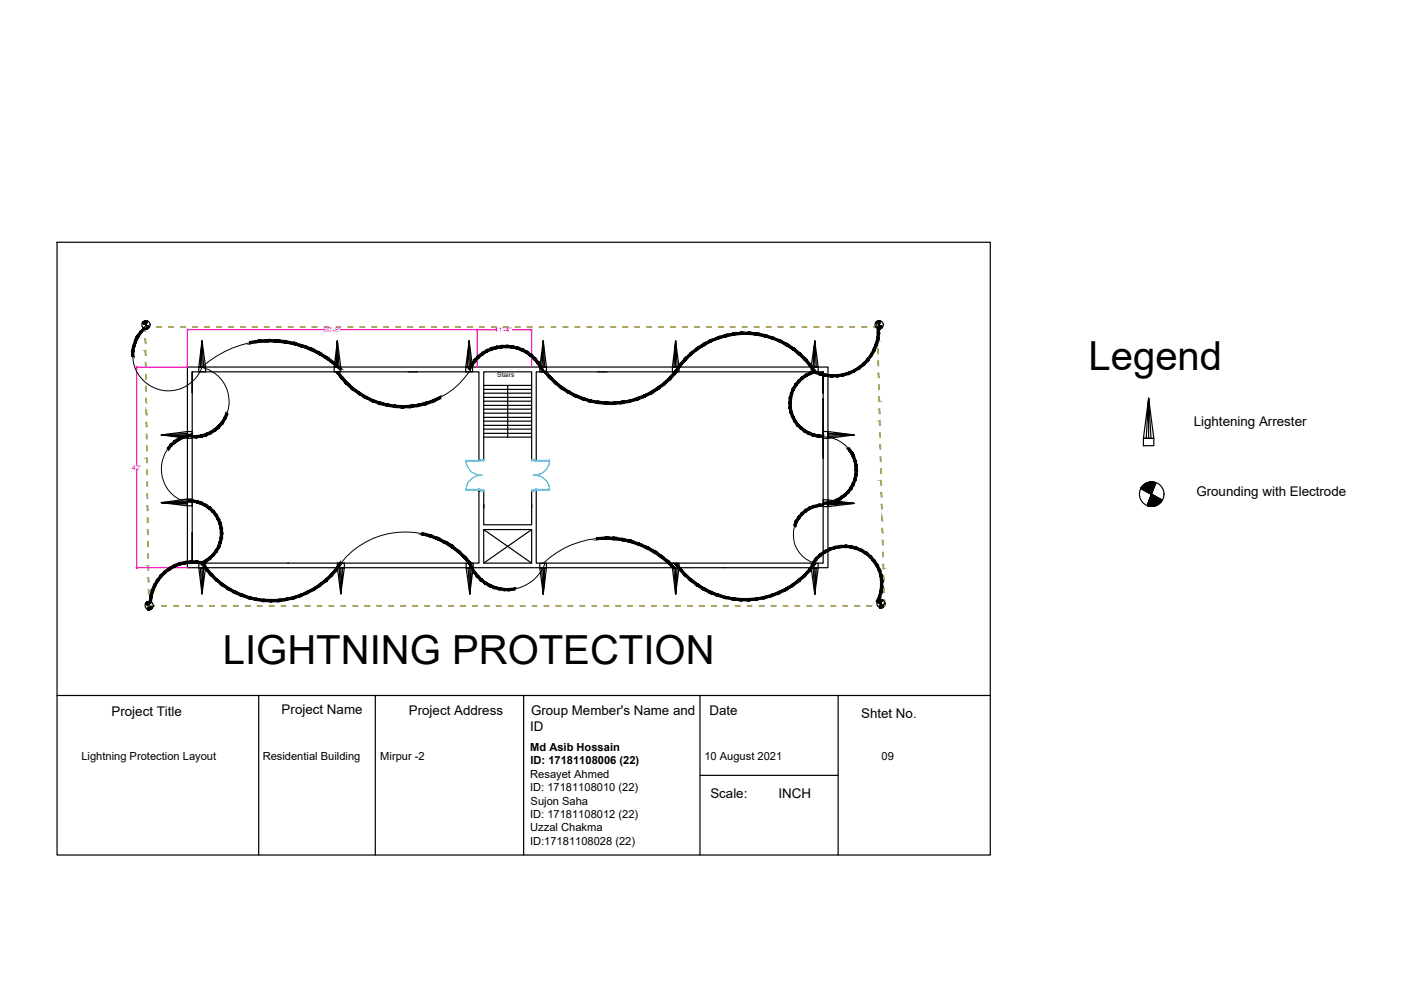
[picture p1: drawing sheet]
<svg xmlns="http://www.w3.org/2000/svg" width="297mm" height="210mm" viewBox="0 0 297 210" stroke-linecap="round" stroke-linejoin="round" font-family="sans-serif">
<!-- layer: PDF_c -->
<g fill="#aca55d" stroke="#aca55d" stroke-width=".21">
<path d="M186 71.5h.2v.9z"/>
<path d="M186.3 84.1h.2v1z"/>
<path d="M186.4 89.2h.2z"/>
<path d="M186.7 101.9l.2-.1z"/>
<path d="M187.2 119.6h.2v1z"/>
<path d="M31.4 119.9h.1z"/>
<path d="M31.1 97.1h.1z"/>
<path d="M30.8 74.3h.1z"/>
<path d="M30.7 69.3h.1l.1 .9z"/>
<path d="M185.9 68.7l.2 1.2v-1.2zM185.9 68.7l.2 1.2h-.1z"/>
<path d="M186 71.5v.9h.2zM186 72.4h.2z"/>
<path d="M186 74l.3 1-.1-1zM186 74l.3 1h-.2z"/>
<path d="M186.1 76.5l.2 1.1v-1.1zM186.1 76.5l.2 1.1h-.2z"/>
<path d="M186.2 79.1l.2 1-.1-1zM186.2 79.1l.2 1h-.2z"/>
<path d="M186.3 81.6l.1 1v-1zM186.3 81.6l.1 1h-.1z"/>
<path d="M186.3 84.1v1h.2zM186.3 85.1h.2z"/>
<path d="M186.4 86.7l.1 1v-1zM186.4 86.7l.1 1h-.1z"/>
<path d="M186.4 89.2l.2 1v-1zM186.4 89.2l.2 1h-.1z"/>
<path d="M186.5 91.8l.2 .9-.1-.9zM186.5 91.8l.2 .9h-.2z"/>
<path d="M186.5 94.2l.2 1.1v-1.1zM186.5 94.2l.2 1.1h-.1z"/>
<path d="M186.6 96.8l.2 1v-1zM186.6 96.8l.2 1h-.2z"/>
<path d="M186.7 99.3l.1 1v-1zM186.7 99.3l.1 1h-.1z"/>
<path d="M186.7 101.9l.2 1v-1zM186.7 101.9l.2 1h-.1z"/>
<path d="M186.8 104.4l.2 1v-1zM186.8 104.4l.2 1h-.2z"/>
<path d="M186.8 106.9l.3 1-.1-1zM186.8 106.9l.3 1h-.2z"/>
<path d="M186.9 109.4l.2 1.1v-1.1zM186.9 109.4l.2 1.1h-.2z"/>
<path d="M187 112l.2 1-.1-1zM187 112l.2 1h-.2z"/>
<path d="M187.1 114.5l.2 1-.1-1zM187.1 114.5l.2 1h-.2z"/>
<path d="M187.1 117.1l.2 .9v-.9zM187.1 117.1l.2 .9h-.2z"/>
<path d="M187.2 119.6v1h.2zM187.2 120.6h.2z"/>
<path d="M187.3 122.1l.1 1.1v-1.1zM187.3 122.1l.1 1.1h-.1z"/>
<path d="M187.3 124.6l.2 1.1v-1.1zM187.3 124.6l.2 1.1h-.1z"/>
<path d="M187.4 127.2l.2 1.3v-1.3zM187.4 127.2l.2 1.3h-.2z"/>
<path d="M186.3 128.4l1.2 .1v-.1zM186.3 128.4l1.2 .1h-1.2z"/>
<path d="M183.8 128.4l1 .1v-.1zM183.8 128.4l1 .1h-1z"/>
<path d="M181.2 128.4l1.1 .1v-.1zM181.2 128.4l1.1 .1h-1.1z"/>
<path d="M178.7 128.4l1 .1v-.1zM178.7 128.4l1 .1h-1z"/>
<path d="M176.2 128.4l1 .1v-.1zM176.2 128.4l1 .1h-1z"/>
<path d="M173.6 128.4l1.1 .1v-.1zM173.6 128.4l1.1 .1h-1.1z"/>
<path d="M171.1 128.4l1 .1v-.1zM171.1 128.4l1 .1h-1z"/>
<path d="M168.6 128.4l1 .1v-.1zM168.6 128.4l1 .1h-1z"/>
<path d="M166.1 128.4l.9 .1v-.1zM166.1 128.4l.9 .1h-.9z"/>
<path d="M163.5 128.4l1 .1v-.1zM163.5 128.4l1 .1h-1z"/>
<path d="M161 128.4l1 .1v-.1zM161 128.4l1 .1h-1z"/>
<path d="M158.4 128.4l1 .1v-.1zM158.4 128.4l1 .1h-1z"/>
<path d="M155.9 128.4l1 .1v-.1zM155.9 128.4l1 .1h-1z"/>
<path d="M153.4 128.4l1 .1v-.1zM153.4 128.4l1 .1h-1z"/>
<path d="M150.8 128.4l1.1 .1v-.1zM150.8 128.4l1.1 .1h-1.1z"/>
<path d="M148.3 128.4l1 .1v-.1zM148.3 128.4l1 .1h-1z"/>
<path d="M145.8 128.4l1 .1v-.1zM145.8 128.4l1 .1h-1z"/>
<path d="M143.2 128.4l1.1 .1v-.1zM143.2 128.4l1.1 .1h-1.1z"/>
<path d="M140.7 128.4l1 .1v-.1zM140.7 128.4l1 .1h-1z"/>
<path d="M138.2 128.4l1 .1v-.1zM138.2 128.4l1 .1h-1z"/>
<path d="M135.6 128.4l1 .1v-.1zM135.6 128.4l1 .1h-1z"/>
<path d="M133.1 128.4l1 .1v-.1zM133.1 128.4l1 .1h-1z"/>
<path d="M130.5 128.4l1.1 .1v-.1zM130.5 128.4l1.1 .1h-1.1z"/>
<path d="M128 128.4l1.1 .1v-.1zM128 128.4l1.1 .1h-1.1z"/>
<path d="M125.5 128.4l1 .1v-.1zM125.5 128.4l1 .1h-1z"/>
<path d="M123 128.4l1 .1v-.1zM123 128.4l1 .1h-1z"/>
<path d="M120.4 128.4l1 .1v-.1zM120.4 128.4l1 .1h-1z"/>
<path d="M117.9 128.4l1 .1v-.1zM117.9 128.4l1 .1h-1z"/>
<path d="M115.3 128.4l1.1 .1v-.1zM115.3 128.4l1.1 .1h-1.1z"/>
<path d="M112.8 128.4l1 .1v-.1zM112.8 128.4l1 .1h-1z"/>
<path d="M110.3 128.4l1 .1v-.1zM110.3 128.4l1 .1h-1z"/>
<path d="M107.8 128.4l1 .1v-.1zM107.8 128.4l1 .1h-1z"/>
<path d="M105.2 128.4l1 .1v-.1zM105.2 128.4l1 .1h-1z"/>
<path d="M102.7 128.4l1 .1v-.1zM102.7 128.4l1 .1h-1z"/>
<path d="M100.2 128.4l1 .1v-.1zM100.2 128.4l1 .1h-1z"/>
<path d="M97.6 128.4l1.1 .1v-.1zM97.6 128.4l1.1 .1h-1.1z"/>
<path d="M95.1 128.4l1 .1v-.1zM95.1 128.4l1 .1h-1z"/>
<path d="M92.6 128.4l.9 .1v-.1zM92.6 128.4l.9 .1h-.9z"/>
<path d="M90 128.4l1 .1v-.1zM90 128.4l1 .1h-1z"/>
<path d="M87.5 128.4l1 .1v-.1zM87.5 128.4l1 .1h-1z"/>
<path d="M84.9 128.4l1.1 .1v-.1zM84.9 128.4l1.1 .1h-1.1z"/>
<path d="M82.4 128.4l1 .1v-.1zM82.4 128.4l1 .1h-1z"/>
<path d="M79.9 128.4l1 .1v-.1zM79.9 128.4l1 .1h-1z"/>
<path d="M77.3 128.4l1.1 .1v-.1zM77.3 128.4l1.1 .1h-1.1z"/>
<path d="M74.8 128.4l1 .1v-.1zM74.8 128.4l1 .1h-1z"/>
<path d="M72.3 128.4l1 .1v-.1zM72.3 128.4l1 .1h-1z"/>
<path d="M69.8 128.4l1 .1v-.1zM69.8 128.4l1 .1h-1z"/>
<path d="M67.3 128.4l.9 .1v-.1zM67.3 128.4l.9 .1h-.9z"/>
<path d="M64.7 128.4l1 .1v-.1zM64.7 128.4l1 .1h-1z"/>
<path d="M62.2 128.4l1 .1v-.1zM62.2 128.4l1 .1h-1z"/>
<path d="M59.6 128.4l1 .1v-.1zM59.6 128.4l1 .1h-1z"/>
<path d="M57.1 128.4l1 .1v-.1zM57.1 128.4l1 .1h-1z"/>
<path d="M54.6 128.4l1 .1v-.1zM54.6 128.4l1 .1h-1z"/>
<path d="M52 128.4l1.1 .1v-.1zM52 128.4l1.1 .1h-1.1z"/>
<path d="M49.5 128.4l1 .1v-.1zM49.5 128.4l1 .1h-1z"/>
<path d="M47 128.4l.9 .1v-.1zM47 128.4l.9 .1h-.9z"/>
<path d="M44.4 128.4l1.1 .1v-.1zM44.4 128.4l1.1 .1h-1.1z"/>
<path d="M41.9 128.4l1 .1v-.1zM41.9 128.4l1 .1h-1z"/>
<path d="M39.4 128.4l.9 .1v-.1zM39.4 128.4l.9 .1h-.9z"/>
<path d="M36.8 128.4l1 .1v-.1zM36.8 128.4l1 .1h-1z"/>
<path d="M34.3 128.4l1 .1v-.1zM34.3 128.4l1 .1h-1z"/>
<path d="M31.6 128.4l1.2 .1v-.1zM31.6 128.4l1.2 .1h-1.2z"/>
<path d="M31.4 127.5l.3 1-.1-1zM31.4 127.5l.3 1h-.2z"/>
<path d="M31.4 125l.2 1v-1zM31.4 125l.2 1h-.2z"/>
<path d="M31.4 122.4l.2 1v-1zM31.4 122.4l.2 1h-.2z"/>
<path d="M31.4 119.9l.1 1v-1zM31.4 119.9l.1 1h-.1z"/>
<path d="M31.3 117.4l.2 1v-1zM31.3 117.4l.2 1h-.2z"/>
<path d="M31.3 114.8l.2 1.1-.1-1.1zM31.3 114.8l.2 1.1h-.2z"/>
<path d="M31.2 112.3l.2 1v-1zM31.2 112.3l.2 1h-.1z"/>
<path d="M31.2 109.8l.2 1v-1zM31.2 109.8l.2 1h-.2z"/>
<path d="M31.2 107.2l.2 1.1v-1.1zM31.2 107.2l.2 1.1h-.2z"/>
<path d="M31.2 104.7l.1 1v-1zM31.2 104.7l.1 1h-.1z"/>
<path d="M31.1 102.2l.2 .9v-.9zM31.1 102.2l.2 .9h-.2z"/>
<path d="M31.1 99.6l.2 1-.1-1zM31.1 99.6l.2 1h-.2z"/>
<path d="M31.1 97.1l.1 1v-1zM31.1 97.1l.1 1h-.1z"/>
<path d="M31.1 94.5l.1 1.1v-1.1zM31.1 94.5l.1 1.1h-.1z"/>
<path d="M31 92l.2 1.1v-1.1zM31 92l.2 1.1h-.2z"/>
<path d="M31 89.5l.1 1v-1zM31 89.5l.1 1h-.1z"/>
<path d="M30.9 87l.2 1v-1zM30.9 87l.2 1h-.2z"/>
<path d="M30.9 84.4l.2 1v-1zM30.9 84.4l.2 1h-.2z"/>
<path d="M30.8 81.9l.3 1v-1zM30.8 81.9l.3 1h-.2z"/>
<path d="M30.8 79.4l.2 1v-1zM30.8 79.4l.2 1h-.2z"/>
<path d="M30.8 76.8l.2 1v-1zM30.8 76.8l.2 1h-.2z"/>
<path d="M30.8 74.3l.1 1v-1zM30.8 74.3l.1 1h-.1z"/>
<path d="M30.7 71.8l.2 1v-1zM30.7 71.8l.2 1h-.1z"/>
<path d="M30.7 70.2h.2zM30.7 69.3l.2 .9h-.2z"/>
<path d="M30.8 69.2l.9 .2v-.2zM30.8 69.2l.9 .2h-.9z"/>
<path d="M33.2 69.2l1.1 .2v-.2zM33.2 69.2l1.1 .2h-1.1z"/>
<path d="M35.8 69.2l1 .2v-.2zM35.8 69.2l1 .2h-1z"/>
<path d="M38.3 69.2l1 .2v-.2zM38.3 69.2l1 .2h-1z"/>
<path d="M40.8 69.2l1.1 .2v-.2zM40.8 69.2l1.1 .2h-1.1z"/>
<path d="M43.4 69.2l1 .2v-.2zM43.4 69.2l1 .2h-1z"/>
<path d="M45.9 69.2l1 .2v-.2zM45.9 69.2l1 .2h-1z"/>
<path d="M48.5 69.2l1 .2v-.2zM48.5 69.2l1 .2h-1z"/>
<path d="M51 69.2l1 .2v-.2zM51 69.2l1 .2h-1z"/>
<path d="M53.5 69.2l1.1 .2v-.2zM53.5 69.2l1.1 .2h-1.1z"/>
<path d="M56 69.2l1.1 .2v-.2zM56 69.2l1.1 .2h-1.1z"/>
<path d="M58.6 69.2l1 .2v-.2zM58.6 69.2l1 .2h-1z"/>
<path d="M61.1 69.2l1 .2v-.2zM61.1 69.2l1 .2h-1z"/>
<path d="M63.7 69.2l1 .2v-.2zM63.7 69.2l1 .2h-1z"/>
<path d="M66.2 69.2l1 .2v-.2zM66.2 69.2l1 .2h-1z"/>
<path d="M68.7 69.2l1 .2v-.2zM68.7 69.2l1 .2h-1z"/>
<path d="M71.3 69.2l.9 .2v-.2zM71.3 69.2l.9 .2h-.9z"/>
<path d="M73.8 69.2l1 .2v-.2zM73.8 69.2l1 .2h-1z"/>
<path d="M76.3 69.2l1 .2v-.2zM76.3 69.2l1 .2h-1z"/>
<path d="M78.8 69.2l1.1 .2v-.2zM78.8 69.2l1.1 .2h-1.1z"/>
<path d="M81.4 69.2l1 .2v-.2zM81.4 69.2l1 .2h-1z"/>
<path d="M83.9 69.2l1 .2v-.2zM83.9 69.2l1 .2h-1z"/>
<path d="M86.4 69.2l1.1 .2v-.2zM86.4 69.2l1.1 .2h-1.1z"/>
<path d="M89 69.2l1 .2v-.2zM89 69.2l1 .2h-1z"/>
<path d="M91.5 69.2l1 .2v-.2zM91.5 69.2l1 .2h-1z"/>
<path d="M94.1 69.2l1 .2v-.2zM94.1 69.2l1 .2h-1z"/>
<path d="M96.6 69.2l1 .2v-.2zM96.6 69.2l1 .2h-1z"/>
<path d="M99.1 69.2l1 .2v-.2zM99.1 69.2l1 .2h-1z"/>
<path d="M101.7 69.2l.9 .2v-.2zM101.7 69.2l.9 .2h-.9z"/>
<path d="M104.2 69.2l1 .2v-.2zM104.2 69.2l1 .2h-1z"/>
<path d="M106.7 69.2l1.1 .2v-.2zM106.7 69.2l1.1 .2h-1.1z"/>
<path d="M109.2 69.2l1.1 .2v-.2zM109.2 69.2l1.1 .2h-1.1z"/>
<path d="M111.7 69.2l1.1 .2v-.2zM111.7 69.2l1.1 .2h-1.1z"/>
<path d="M114.3 69.2l1 .2v-.2zM114.3 69.2l1 .2h-1z"/>
<path d="M116.9 69.2l.9 .2v-.2zM116.9 69.2l.9 .2h-.9z"/>
<path d="M119.4 69.2l1 .2v-.2zM119.4 69.2l1 .2h-1z"/>
<path d="M121.9 69.2l1 .2v-.2zM121.9 69.2l1 .2h-1z"/>
<path d="M124.4 69.2l1.1 .2v-.2zM124.4 69.2l1.1 .2h-1.1z"/>
<path d="M127 69.2l1 .2v-.2zM127 69.2l1 .2h-1z"/>
<path d="M129.5 69.2l1 .2v-.2zM129.5 69.2l1 .2h-1z"/>
<path d="M132 69.2l1.1 .2v-.2zM132 69.2l1.1 .2h-1.1z"/>
<path d="M134.6 69.2l1 .2v-.2zM134.6 69.2l1 .2h-1z"/>
<path d="M137.1 69.2l1 .2v-.2zM137.1 69.2l1 .2h-1z"/>
<path d="M139.6 69.2l1.1 .2v-.2zM139.6 69.2l1.1 .2h-1.1z"/>
<path d="M142.2 69.2l1 .2v-.2zM142.2 69.2l1 .2h-1z"/>
<path d="M144.7 69.2l1 .2v-.2zM144.7 69.2l1 .2h-1z"/>
<path d="M147.3 69.2l.9 .2v-.2zM147.3 69.2l.9 .2h-.9z"/>
<path d="M149.8 69.2l1 .2v-.2zM149.8 69.2l1 .2h-1z"/>
<path d="M152.3 69.2l1.1 .2v-.2zM152.3 69.2l1.1 .2h-1.1z"/>
<path d="M154.8 69.2l1.1 .2v-.2zM154.8 69.2l1.1 .2h-1.1z"/>
<path d="M157.4 69.2l1 .2v-.2zM157.4 69.2l1 .2h-1z"/>
<path d="M159.9 69.2l1 .2v-.2zM159.9 69.2l1 .2h-1z"/>
<path d="M162.5 69.2l1 .2v-.2zM162.5 69.2l1 .2h-1z"/>
<path d="M165 69.2l1 .2v-.2zM165 69.2l1 .2h-1z"/>
<path d="M167.5 69.2l1 .2v-.2zM167.5 69.2l1 .2h-1z"/>
<path d="M170.1 69.2l1 .2v-.2zM170.1 69.2l1 .2h-1z"/>
<path d="M172.6 69.2l1 .2v-.2zM172.6 69.2l1 .2h-1z"/>
<path d="M175.1 69.2l1 .2v-.2zM175.1 69.2l1 .2h-1z"/>
<path d="M177.7 69.2l1 .2v-.2zM177.7 69.2l1 .2h-1z"/>
<path d="M180.2 69.2l1 .2v-.2zM180.2 69.2l1 .2h-1z"/>
<path d="M182.7 69.2l1.1 .2v-.2zM182.7 69.2l1.1 .2h-1.1z"/>
<path d="M185.2 69.2l1 .2v-.2zM185.2 69.2l1 .2h-1z"/>
</g>
<!-- layer: PDF_0 -->
<g fill="none" stroke="#000" stroke-width=".25">
<path d="M12.1 51.4h197.9v129.9h-197.9zM30.2 68.5l.4-.4-.4 .4M30.2 68.5l.7 .4 .3-.8-.6 .6M30.2 68.5l.5-.4zM30.4 68.6l.6-.6zM30.4 68.6l.6-.6-.6 .6M30.4 68.2l-.2 .2M30.5 68.6l.6-.6-.6 .6M30.5 68.2l-.3 .2M30.6 68.1l-.4 .4 .3-.3M30.6 68.7l.6-.6zM30.6 68.7l.6-.6-.6 .6"/>
<path d="M30.6 69.7l.6-.6-.6 .6M30.7 69.5l.5-.5-.5 .5M30.7 69.6l.5-.5-.5 .5M30.7 69.6l.5-.5-.5 .6M30.8 68l-.5 .5 .5-.4M30.8 69.3l.3-.3-.4 .4M30.8 68.8l.3-.2-.3 .2M30.8 69.2l.3-.2-.3 .2M30.8 69.3l.3-.3-.3 .3M30.8 69.8l.6-.7-.6 .7M30.8 68l-.5 .6M30.8 69.1l.2-.2-.1 .2"/>
<path d="M31 68.7l-.1 .1M31 68.8l-.1 .1M31 68.9l-.1 .1M31 68l-.6 .6 .7-.6M31 68.6l-.2 .2 .2-.1M31 69.8l.5-.6-.5 .6M31.1 68.5l-.3 .3 .3-.3M31.1 68.9l-.3 .2M31.1 68.4l-.4 .4 .4-.4M31.1 68.5l-.3 .3M31.1 69.8l.5-.5-.5 .5M31.1 68.1l-.6 .6"/>
<path d="M31.2 68.2l-.6 .5 .6-.5-.6 .5 .5-.4M31.2 69.1l-.6 .6M31.2 69.1l-.6 .6 .6-.6M31.3 69.1l-.5 .7M31.3 69.7l.4-.4-.5 .4M31.4 69.7l.3-.4-.8-.4-.3 .8 .7-.6-.6 .6M31.5 69.2l-.6 .6M31.6 69.2l-.5 .6M31.6 69.3l-.5 .4 .6-.4M39.7 77.8h135.8v42.6h-135.8zM40.8 78.8v4.5v-4.5h47.7M42.1 77.8h1.5v1h-1.5z"/>
<path d="M42.5 77.8l.3-5.5-.7 5.5h1.5l-.8-5.5v5.5M42.8 72.3l.4 5.5M70.9 77.8h1.3v1h-1.3zM71.2 77.8l.3-5.5-.6 5.5h1.3l-.7-5.5v5.5M71.5 72.3l.4 5.5M86.5 78.8h15v19M98.7 77.8h1.5v1h-1.5zM99.1 77.8l.4-5.5-.8 5.5h1.5l-.7-5.5v5.5M99.5 72.3l.3 5.5M114.5 77.8h1.4v1h-1.4zM114.8 77.8l.4-5.5-.7 5.5h1.4l-.7-5.5v5.5M115.2 72.3l.3 5.5"/>
<path d="M126.7 78.8h47.8v5.7M128.7 78.8h-15v19M142.6 77.8h1.4v1h-1.4zM142.9 77.8l.3-5.5-.6 5.5h1.4l-.8-5.5v5.5M143.2 72.3l.4 5.5M172 77.8h1.5v1h-1.5zM172.4 77.8l.3-5.5-.7 5.5h1.5l-.8-5.5v5.5M172.7 72.3l.4 5.5M185.6 68.5l.4-.4-.4 .4M185.6 68.5l.8 .4 .2-.8-.6 .6M185.7 68.5l.4-.4zM185.7 68.6l.6-.6-.6 .6"/>
<path d="M185.8 68.6l.7-.6-.6 .6M185.9 68.2l-.2 .2M185.9 68.2l-.3 .2M186 68.1l-.4 .4 .4-.3M186 68.7l.6-.6-.6 .6M186.1 69.7l.5-.6-.5 .6M186.1 69.7l.6-.6-.6 .6M186.2 69.4l.4-.4-.4 .4M186.2 69.7l.6-.6-.5 .7M186.2 68l-.5 .5 .5-.4M186.3 68l-.6 .6M186.3 69.2l.2-.2-.2 .2"/>
<path d="M186.3 69.3l.3-.3-.4 .4M186.3 69.1l.2-.2-.2 .2M186.3 68l-.5 .6M186.3 68.8h.1h-.1M186.4 68l-.6 .6M186.4 68.8v.1M186.4 68.9l-.1 .2M186.4 68.7l-.1 .1M186.5 68l-.6 .6M186.5 68.6l-.2 .2 .2-.1M186.5 68.6l-.2 .2M186.5 68.5l-.3 .3 .3-.3"/>
<path d="M186.5 68l-.5 .6M186.5 68.5l-.3 .3M186.5 69.8l.5-.5-.5 .5M186.5 68.4l-.3 .4M186.6 68.1l-.6 .6M186.6 68.3l-.5 .5 .5-.5M186.6 68.4l-.5 .4M186.6 69l-.4 .5M186.6 69.7l.4-.4-.4 .4M186.6 68.2l-.5 .5 .5-.5-.5 .5 .5-.4M186.6 69.1l-.5 .5M186.6 69l-.5 .5"/>
<path d="M186.7 69.1l-.6 .6 .6-.6M186.7 69.7l.4-.4-.4 .4M186.7 69.1l-.6 .6 .3-.8 .7 .4-.3 .4M186.8 69.7l.3-.4-.4 .4M186.8 69.2l-.5 .6zM186.9 69.2l-.5 .6 .5-.6M186.9 69.2l-.5 .6M187 69.2l-.5 .6M187.1 69.3l-.5 .4zM39.7 91.5h1.1v1.4h-1.1zM39.7 92.2h-5.5l5.5-.7v1.4l-5.5-.7 5.5 .4M39.7 91.9l-5.5 .3"/>
<path d="M40.8 83.3v29.6M102.6 97.7v-18.9h10.1v18.9M102.6 81.7h10.1M102.6 82.6h10.1M102.6 83.4h10.1M102.6 84.3h10.1M102.6 85.1h10.1M102.6 86h10.1M102.6 86.8h10.1M102.6 87.6h10.1M102.6 88.5h10.1M102.6 89.3h10.1"/>
<path d="M102.6 90.2h10.1M102.6 91h10.1M102.6 91.9h10.1M102.6 92.7h10.1M107.6 81.7v11M174.5 97.1v-12.6v34.9h-60.8v-15.7M174.5 91.5h1v1.4h-1zM175.5 91.9l5.6 .3-5.6-.7v1.4l5.6-.7h-5.6M181.1 92.2l-5.6 .4M242.4 92.9h2.2v1.6h-2.2zM243 92.9l.5-8.5-1.1 8.5h2.2l-1.1-8.5v8.5M243.5 84.4l.5 8.5"/>
<path d="M39.7 105.8h1.1v1.4h-1.1zM39.7 106.6h-5.5l5.5-.8v1.4l-5.5-.6 5.5 .3M39.7 106.2l-5.5 .4M42.1 119.4h1.5v1h-1.5zM61 119.4h.1M71.5 119.4h1.5v1h-1.5zM98.8 119.4h1.5v1h-1.5zM101.5 104.2v-.5v15.7h-60.7v-6.5v6.5M101.5 100.8h.1M102.6 112.3h10.1v7.1h-10.1zM102.6 107.6v-.6v4.3h10.1v-4.3v.6M102.6 103.9v3.1"/>
<path d="M102.6 112.3l10.1 7.1M112.7 103.9v3.1M112.7 112.3l-10.1 7.1M113.7 100.8h.1M114.5 119.4h1.4v1.1h-1.4zM142.6 119.4h1.4v1.1h-1.4zM172 119.4h1.5v1.1h-1.5zM174.5 106h1v1.4h-1zM175.5 106.4l5.6 .3-5.6-.7v1.4l5.6-.7h-5.6M181.1 106.7l-5.6 .3M242.5 102.8l-.4 .4M242.6 104l1.8-1.8-1.8 1.8"/>
<path d="M242.7 102.6l-.7 .7M242.8 102.6l-.9 .9M242.9 104.1l1.9-1.8-1.8 1.9M243.1 102.4l-1.2 1.2 1.1-1.1M243.1 102.4l-1.2 1.2M243.2 102.4l-1.2 1.2M243.3 107.1l1.8-1.8-1.9 1.9M243.3 107.2l1.9-1.9-1.9 1.9 2-1.8-1.9 1.9M243.3 106.9l1.7-1.6-1.7 1.6M243.4 102.3l-1.4 1.3M243.5 107.3l1.8-1.8-1.8 1.8M243.5 102.2l-1.5 1.5"/>
<path d="M243.6 106.2l1.1-1.1-1.1 1.2M243.6 102.2l-1.5 1.5M243.7 102.2l-1.5 1.5 1.5-1.5M243.7 102.2l-1.5 1.6M243.7 105.8l.8-.8-.8 .9M243.8 102.2l-1.5 1.6 1.6-1.6M243.8 105.7l.7-.7-.8 .8M243.8 107.4l1.8-1.8-1.7 1.8M244 105.2l.3-.3-.3 .4M244 102.2l-1.7 1.6M244 105l.2-.1-.2 .1M244 107.4l1.8-1.7-1.7 1.7"/>
<path d="M244 102.2l-1.6 1.7M244.1 102.2l-1.7 1.7M244.1 102.2l-1.6 1.7 1.7-1.7M244.1 107.4l1.7-1.7-1.6 1.7M244.2 104.7l-.1 .1M244.2 104.6l-.2 .2M244.2 104.8l-.1 .1M244.2 102.2l-1.7 1.7M244.2 104.5l-.2 .2 .2-.1M244.2 104.4l-.2 .3M244.2 104.9l-.2 .2M244.3 102.2l-1.7 1.8"/>
<path d="M244.3 104.3l-.4 .4 .4-.4M244.3 104.2l-.4 .5M244.3 104.9l-.4 .4M244.4 105l-.5 .4M244.4 104l-.6 .7M244.4 105l-.5 .5M244.4 105l-.6 .6M244.5 102.2l-1.8 1.8 1.8-1.8M244.5 103.9l-.8 .7M244.5 105l-.7 .6M244.5 103.8l-.8 .8 .8-.8M244.5 107.3l1.6-1.5-1.5 1.5"/>
<path d="M244.5 103.7l-.8 .9M244.6 103.5l-1 1 1-.9M244.6 102.2l-1.8 1.9M244.6 105l-.9 1M244.6 103.5l-1 1M244.6 105l-.9 1.1M244.7 102.2l-1.8 1.9 1.8-1.9M244.7 103.3l-1.2 1.2 1.2-1.3-1.3 1.3M244.7 105.1l-1.1 1M244.8 105.1l-1.3 1.4M244.8 107.3l1.4-1.4-1.5 1.4M244.8 103.1l-1.4 1.4"/>
<path d="M244.8 103l-1.4 1.4M244.8 103.1l-1.4 1.3M244.9 102.8l-1.6 1.6 1.5-1.5M244.9 102.3l-1.9 1.9M244.9 102.8l-1.6 1.6M244.9 105.2l-1.5 1.5M244.9 107.2l1.3-1.3-1.2 1.3M244.9 102.3l-1.8 1.9M244.9 102.7l-1.6 1.6M244.9 105.2l-1.5 1.6 1.6-1.6M245 102.5l-1.8 1.8 1.8-1.7M245 102.5l-1.8 1.8"/>
<path d="M245.1 102.4l-1 2.4-2.3-1.2 1.1-1.1M245.1 102.4l-2 1.8M245.1 105.3l-1.8 1.7M245.1 105.3l-1.9 1.9 .9-2.4 2.3 1.2-1.1 1.1M245.2 107.1l1.2-1.1-1.2 1.2M245.3 105.4l-1.9 1.9M245.4 105.5l-1.8 1.8M245.4 105.5l-1.7 1.8M245.6 105.6l-1.9 1.8M245.7 105.6l-1.8 1.8M245.7 105.7l-1.7 1.7M245.9 105.8l-1.6 1.6"/>
<path d="M246 105.8l-1.6 1.6M246 105.8l-1.5 1.6M246.1 105.9l-1.4 1.4M246.2 106.4l-.5 .4M246.2 105.9l-1.4 1.4M246.3 106.3l-.7 .6M246.3 106l-1.2 1.2M246.4 106.1l-1 .9M31 128.1l.6-.5-.6 .6M31.1 128.2l.6-.6-.6 .6M31.1 127.7l-.3 .2M31.1 127.7l-.3 .3"/>
<path d="M31.2 127.6l-.4 .4zM31.2 128.2l.7-.6-.7 .6M31.3 127.6l-.4 .5 .5-.5M31.3 129.1l.6-.5-.6 .5M31.3 129l.5-.4-.5 .4M31.4 127.6l-.5 .5zM31.4 128.3l.3-.3-.3 .4M31.4 128.9l.3-.4-.3 .4M31.4 128.7l.3-.2-.3 .2M31.4 129.3l.7-.6-.6 .6M31.5 127.6l-.6 .5M31.5 128.4l.1-.1v.1"/>
<path d="M31.5 128.7l.2-.2-.2 .2M31.5 128.5h.1h-.1M31.6 127.6l-.5 .6zM31.6 128.5h.1M31.6 129.3l.6-.6zM31.6 128.5l-.1 .1M31.7 127.6l-.6 .6M31.7 128.2l-.3 .2M31.7 129.3l.5-.6-.5 .6M31.7 127.6l-.5 .6 .6-.6M31.7 128l-.3 .4 .3-.4M31.7 128.1l-.3 .3"/>
<path d="M31.7 128.5l-.3 .2M31.7 128.5l-.3 .3M31.7 127.9l-.3 .4 .3-.4M31.8 127.9l-.5 .4M31.8 128.5l-.5 .5M31.8 129.3l.4-.5-.4 .5M31.8 127.7l-.5 .6 .5-.5M31.8 129.3l.5-.5-.5 .5M31.9 127.6l-.3 .9-.8-.5 .4-.4M31.9 127.7l-.7 .6M31.9 129.2l.4-.4-.4 .4M31.9 128.7l-.6 .5"/>
<path d="M32 128.7l-.6 .6 .6-.6M32.1 128.7l-.6 .6M32.2 128.7l-.5 .6M32.3 128.9l-.3 .3 .3-.4-.7-.3-.4 .7M42.5 120.4l.3 5.5M42.8 120.4v5.5l-.7-5.5h1.5l-.8 5.5 .4-5.5M71.9 120.4l.3 5.5M72.2 120.4v5.5l-.7-5.5h1.5l-.8 5.5 .4-5.5M99.3 120.4l.3 5.6M99.6 120.4v5.6l-.8-5.6h1.5l-.7 5.6 .3-5.6M114.8 120.5l.4 5.5M115.2 120.5v5.5l-.7-5.5h1.4l-.7 5.5 .3-5.5"/>
<path d="M142.9 120.5l.3 5.5M143.2 120.5v5.5l-.6-5.5h1.4l-.8 5.5 .4-5.5M172.4 120.5l.3 5.5M172.7 120.5v5.5l-.7-5.5h1.5l-.8 5.5 .4-5.5M186 127.6l.5-.4-.5 .4M186.1 127.7l.5-.5-.5 .5M186.2 127.7l.6-.5-.6 .6M186.2 127.4l-.1 .1M186.3 127.3l-.3 .3M186.3 127.8l.6-.6-.6 .6M186.3 127.3l-.3 .3 .4-.3M186.4 127.8l.6-.6-.6 .6"/>
<path d="M186.5 127.9l.5-.6-.5 .6M186.5 128.9l.6-.7-.6 .7M186.5 128.6l.4-.4-.3 .4M186.5 128.7l.5-.5-.5 .5M186.5 128.9l.6-.6zM186.6 128.5l.3-.3-.3 .3M186.6 127.2l-.5 .5zM186.6 127.2l-.4 .5M186.6 128l.2-.1-.2 .1M186.6 128.2l.2-.1-.2 .2M186.6 128.3l.2-.2-.2 .2M186.6 128.4l.2-.3-.2 .3"/>
<path d="M186.6 128.4l.3-.3-.3 .3M186.7 128.2l.1-.1-.1 .1M186.7 128.9l.7-.5-.5 .5M186.7 128.1v.1M186.8 127.9l-.1 .1 .1-.1M186.8 127.9l-.1 .1M186.8 127.2l-.5 .6 .5-.6M186.8 127.8l-.2 .2 .2-.2M186.8 127.8l-.2 .2M186.9 127.2l-.6 .6M186.9 127.6l-.3 .3 .3-.3M186.9 128.2l-.3 .3"/>
<path d="M186.9 127.4l-.4 .5zM186.9 127.5l-.4 .4 .4-.3M187 127.2l-.6 .7 .6-.7-.6 .7 .6-.7-.6 .7 .6-.7-.3 .8-.7-.4 .3-.3M187 127.4l-.5 .5M187 128.2l-.5 .5M187 128.8l.4-.3-.4 .4M187 128.2l-.5 .4M187.1 128.2l-.6 .6M187.1 128.8l.4-.3-.4 .3M187.1 128.8l.4-.3-.8-.5-.2 .8M187.2 128.3l-.6 .6M187.2 128.3l-.6 .6 .6-.6"/>
<path d="M187.4 128.4l-.5 .5 .6-.4-.4 .3M187.4 128.6l-.1 .1M187.4 128.5l-.2 .2M187.5 128.5l-.3 .2M12.1 147.5h197.9M54.8 147.5v33.8M79.6 147.5v33.8M111 147.5v33.8M148.4 147.5v33.8M177.7 147.5v33.8M148.4 164.4h29.3"/>
<circle cx="31" cy="68.9" r=".87"/>
<circle cx="186.4" cy="68.9" r=".87"/>
<circle cx="244.2" cy="104.8" r="2.6"/>
<circle cx="31.6" cy="128.4" r=".87"/>
<circle cx="186.8" cy="128" r=".87"/>
</g>
<!-- layer: PDF_door -->
<g fill="none" stroke="#00bfff" stroke-width=".25">
<path d="M98.8 97.6h3.2v.2h-3.2zM98.8 97.6a3.2 3.2 0 0 0 3.4 3.1M102 97.4h.6v.3l-.6-.1zM112.7 97.4h.6v.2l-.6 .1zM113.3 97.6h3.2v.2h-3.2zM116.5 97.6a3.2 3.2 0 0 1-3.4 3.1M98.8 103.7h3.2v.3h-3.2zM102 100.8h.1h-.1M102 104l.6-.1v.3h-.6zM102.2 100.8a3.2 3.2 0 0 0-3.4 3.1M112.7 103.9l.6 .1v.2h-.6zM113.1 100.8a3.2 3.2 0 0 1 3.4 3.1"/>
<path d="M113.3 100.8h-.1h.1M113.3 103.7h3.2v.3h-3.2z"/>
</g>
<!-- layer: PDF_block -->
<path d="M29 77.8v20.8M68.7 69.9h-29v7.9h-10.8M72.2 69.9h29v7.9v-7.9h4.1M108.7 69.9h4v7.9M29 99.6v20.8M28.9 120.4h10.8" fill="none" stroke="#ff00bf" stroke-width=".25"/>
<!-- layer: PDF_0 -->
<path d="M28.8 77.7l.3 .2M39.9 69.8l-.3 .3M101.3 69.8l-.3 .3 .3-.3M112.8 69.8l-.2 .3M28.8 120.2l.3 .3" fill="none" stroke="#ff00bf" stroke-width=".21"/>
<!-- layer: PDF_cabol -->
<g fill="#000" stroke="#000" stroke-width=".21">
<path d="M30.4 69.5l-.4 1.1 .7-.7zM30.4 69.5l-.4 1.1-.4-.3zM29.6 70.3l-.2 1.1 .6-.8zM29.6 70.3l-.2 1.1-.5-.1zM28.9 71.3v1.3l.5-1.2zM28.9 71.3v1.3l-.4-.4zM28.5 72.2l.1 1.2 .3-.8zM28.5 72.2l.1 1.2-.5 .1zM28.1 73.5l.3 1 .2-1.1zM28.1 73.5l.3 1h-.5zM27.9 74.5l.5 1.1v-1.1zM27.9 74.5l.5 1.1h-.5z"/>
<path d="M71.3 79l1.4 1-1-1.3zM71.3 79l1.4 1-.4 .3zM72.3 80.3l1.6 1-1.2-1.3zM72.3 80.3l1.6 1-.6 .2zM73.3 81.5l1.7 .8-1.1-1zM73.3 81.5l1.7 .8-.3 .4zM75 82.3l-.3 .4 1.6 .5zM74.7 82.7l1.6 .5-.2 .5zM76.3 83.2l-.2 .5 1.7 .4zM76.1 83.7l1.7 .4-.4 .4zM77.8 84.1l-.4 .4 1.8 .3zM77.4 84.5l1.8 .3-.2 .4zM79.2 84.8l-.2 .4 1.7 .1zM79 85.2l1.7 .1-.1 .5zM80.7 85.3l-.1 .5 1.6-.1zM80.6 85.8l1.6-.1v.5zM82.2 85.7v.5l1.6-.3zM82.2 86.2l1.6-.3 .1 .5zM83.8 85.9l.1 .5 1.7-.4zM83.9 86.4l1.7-.4-.2 .5zM85.6 86l-.2 .5 1.7-.6zM85.4 86.5l1.7-.6 .1 .5zM87.1 85.9l.1 .5 1.6-.7zM87.2 86.4l1.6-.7v.5zM88.8 85.7v.5l1.5-.9zM88.8 86.2l1.5-.9 .2 .5zM90.3 85.3l.2 .5 1.3-1zM90.5 85.8l1.3-1 .3 .4zM91.8 84.8l.3 .4 1.2-1.2zM92.1 85.2l1.2-1.2 .2 .5z"/>
<path d="M70.7 77.3l1.4 1.2 .3-.3zM71 76.8l1.4 1.4-1.7-.9zM69.2 76.2l1.5 1.1 .3-.5zM69.4 75.7l1.6 1.1-1.8-.6zM67.7 75.2l1.5 1 .2-.5zM67.8 74.6l1.6 1.1-1.7-.5zM65.9 74.3l1.8 .9 .1-.6zM66.1 73.8l1.7 .8-1.9-.3zM63.9 73.5l2 .8 .2-.5zM63.9 73.5l.6-.2 1.6 .5zM62.3 73.1l1.6 .4 .6-.2zM62.4 72.6l2.1 .7-2.2-.2zM60.7 72.8l1.6 .3 .1-.5zM60.3 72.2l2.1 .4-1.7 .2zM58.4 72.5l2.3 .3-.4-.6zM58.8 72l1.5 .2-1.9 .3zM56.7 72.5h1.7l.4-.5zM56.7 72h2.1l-2.1 .5zM54.8 72.6l1.9-.1v-.5zM54.8 72.1l1.9-.1-1.9 .6zM52.9 72.9l1.9-.3v-.5zM52.9 72.4l1.9-.3-1.9 .8z"/>
<path d="M114.5 77.9l.4 1 .5-.2zM114.5 77.9l.4-.2 .5 1zM113.9 77.1l.6 .8 .4-.2zM113.9 77.1l.4-.3 .6 .9zM113.2 76.3l.7 .8 .4-.3zM113.2 76.3l.4-.4 .7 .9zM112.4 75.5l.8 .8 .4-.4zM112.7 75.1l.9 .8-1.2-.4zM111.5 74.9l.9 .6 .3-.4zM111.8 74.5l.9 .6-1.2-.2zM110.6 74.4l.9 .5 .3-.4zM110.8 73.9l1 .6-1.2-.1zM109.6 74l1 .4 .2-.5zM109.7 73.5l1.1 .4-1.2 .1zM108.5 73.8l1.1 .2 .1-.5zM108.6 73.3l1.1 .2-1.2 .3zM107.5 73.7l1 .1 .1-.5zM107.5 73.2l1.1 .1-1.1 .4zM106.4 73.8l1.1-.1v-.5zM106.3 73.3l1.2-.1-1.1 .6zM105.4 73.9l1-.1-.1-.5zM105.2 73.4l1.1-.1-.9 .6zM104.3 74.2l1.1-.3-.2-.5zM104.1 73.7l1.1-.3-.9 .8zM104.1 73.7l-.8 .9 1-.4zM103.1 74.2l1-.5-.8 .9zM103.1 74.2l-.7 1 .9-.6zM102.1 74.8l1-.6-.7 1zM102.1 74.8l-.5 1.1 .8-.7zM101.2 75.5l.9-.7-.5 1.1zM101.2 75.5l-.3 1.1 .7-.7zM101.2 75.5l-.3 1.1-.5-.3zM100.4 76.3l-.2 1.2 .7-.9zM100.4 76.3l-.2 1.2-.4-.3zM99.8 77.2l-.1 1.3 .5-1zM99.8 77.2l-.1 1.3-.5-.3z"/>
<path d="M115.3 79l1.6 .9-1.2-1.3zM115.3 79l1.6 .9-.4 .3zM116.5 80.2l1.6 .8-1.2-1.1zM116.5 80.2l1.6 .8-.4 .4zM118.1 81l-.4 .4 1.6 .7zM117.7 81.4l1.6 .7-.3 .4zM119.3 82.1l-.3 .4 1.7 .4zM119 82.5l1.7 .4-.2 .5zM120.7 82.9l-.2 .5 1.7 .3zM120.5 83.4l1.7 .3-.2 .5zM122.2 83.7l-.2 .5 1.7 .1zM122 84.2l1.7 .1-.1 .5zM123.7 84.3l-.1 .5h1.7zM123.6 84.8h1.7l-.1 .5zM125.3 84.8l-.1 .5 1.7-.2zM125.2 85.3l1.7-.2v.5zM126.9 85.1v.5l1.7-.4zM126.9 85.6l1.7-.4v.5zM128.6 85.2v.5l1.6-.5zM128.6 85.7l1.6-.5v.5zM130.2 85.2v.5l1.7-.6zM130.2 85.7l1.7-.6v.5zM131.9 85.1v.5l1.6-.8zM131.9 85.6l1.6-.8 .1 .5zM133.5 84.8l.1 .5 1.5-1zM133.6 85.3l1.5-1 .1 .5zM135.1 84.3l.1 .5 1.4-1.1zM135.2 84.8l1.4-1.1 .2 .5zM136.6 83.7l.2 .5 1.3-1.3zM136.8 84.2l1.3-1.3 .2 .5zM138.1 82.9l.2 .5 1.1-1.3zM139.4 82.1l.3 .4-1.4 .9zM139.4 82.1l.3 .4 1.1-1.5zM140.8 81l.3 .5-1.4 1zM140.8 81l.3 .5 .9-1.6zM142 79.9l.4 .4-1.3 1.2zM143.1 78.6l-1.1 1.3 .4 .4zM143.1 78.6l.3 .5-1 1.2zM144 77.3l-.9 1.3 .3 .5zM144 77.3l.4 .3-1 1.5zM145.1 76l-1.1 1.3 .4 .3zM145.1 76l.4 .3-1.1 1.3zM145.1 76l.4 .3 .8-1.5zM146.3 74.8l.3 .4-1.1 1.1zM146.3 74.8l.3 .4 1-1.4zM147.6 73.8l.3 .4-1.3 1zM147.6 73.8l.3 .4 1.2-1.4zM149.1 72.8l.2 .5-1.4 .9zM149.1 72.8l.2 .5 1.3-1.2zM149.3 73.3l1.3-1.2 .2 .4zM150.6 72.1l.2 .4 1.3-1.1zM150.8 72.5l1.3-1.1 .2 .5zM152.1 71.4l.2 .5 1.5-1zM152.3 71.9l1.5-1 .1 .5zM153.8 70.9l.1 .5 1.6-.8zM153.9 71.4l1.6-.8v.5zM155.5 70.6v.5l1.6-.7zM155.5 71.1l1.6-.7 .1 .5zM157.1 70.4l.1 .5 1.6-.5zM157.2 70.9l1.6-.5v.5zM158.8 70.4v.5l1.8-.3zM158.8 70.9l1.8-.3-.1 .5zM160.6 70.6l-.1 .5 1.7-.2zM160.5 71.1l1.7-.2-.1 .5zM162.2 70.9l-.1 .5h1.7zM162.1 71.4h1.7l-.1 .5zM163.8 71.4l-.1 .5 1.7 .2zM163.7 71.9l1.7 .2-.2 .4zM165.4 72.1l-.2 .4 1.7 .3zM165.2 72.5l1.7 .3-.2 .5zM166.9 72.8l-.2 .5 1.6 .5zM166.7 73.3l1.6 .5-.3 .4zM168.3 73.8l-.3 .4 1.7 .6zM168 74.2l1.7 .6-.4 .4zM169.7 74.8l-.4 .4 1.6 .8zM169.3 75.2l1.6 .8-.4 .3zM170.5 76.3l1.5 1-1.1-1.3zM170.5 76.3l1.5 1-.4 .3zM171.6 77.6l1.4 1.1-1-1.4zM171.6 77.6l1.4 1.1-.5 .3z"/>
<path d="M172.8 78.6l-.1 .5h1.3zM172.7 79.1h1.3l-.2 .4zM174 79.1l-.2 .4 1.4-.2zM173.8 79.5l1.4-.2-.1 .5zM175.2 79.3l-.1 .5 1.2-.4zM175.1 79.8l1.2-.4v.5zM176.3 79.4v.5l1.3-.5zM176.3 79.9l1.3-.5 .1 .5zM177.6 79.4l.1 .5 1.1-.7zM177.7 79.9l1.1-.7 .1 .5zM178.8 79.2l.1 .5 1-.8zM178.9 79.7l1-.8 .2 .4zM179.9 78.9l.2 .4 .9-.9zM181 78.4l.3 .4-1.2 .5zM181 78.4l.3 .4 .8-1.1zM182.1 77.7l.3 .4-1.1 .7zM182.1 77.7l.3 .4 .6-1.1zM183 77l.3 .4-.9 .7zM183.8 76.1l-.8 .9 .3 .4zM183.8 76.1l.4 .3-.9 1zM184.6 75.1l-.8 1 .4 .3zM184.6 75.1l.3 .3-.7 1zM185.1 74.1l-.5 1 .3 .3zM185.1 74.1l.5 .2-.7 1.1zM185.6 72.9l-.5 1.2 .5 .2zM185.6 72.9l.4 .2-.4 1.2zM185.9 71.8l-.3 1.1 .4 .2zM185.9 71.8l.5 .1-.4 1.2zM186 70.5l-.1 1.3 .5 .1zM186 70.5l.5 .1-.1 1.3zM186 69.3v1.2l.5 .1zM186 69.3h.5v1.3z"/>
<path d="M172.7 78.6l-.8 .8 .9-.3zM171.7 78.9l1-.3-.8 .8zM171.7 78.9l-.7 .9 .9-.4zM170.8 79.4l.9-.5-.7 .9zM170.8 79.4l-.6 1 .8-.6zM169.9 80l.9-.6-.6 1zM169.9 80l-.4 1 .7-.6zM169.1 80.7l.8-.7-.4 1zM169.1 80.7l-.2 1.1 .6-.8zM169.1 80.7l-.2 1.1-.4-.3zM168.5 81.5l-.1 1.1 .5-.8zM168.5 81.5l-.1 1.1-.4-.2zM168 82.4v1.1l.4-.9zM168 82.4v1.1l-.4-.1zM167.6 83.4l.2 1.1 .2-1zM167.6 83.4l.2 1.1-.5-.1zM167.3 84.4l.5 1v-.9zM167.3 84.4l.5 1h-.6zM167.2 85.4l.6 1v-1zM167.2 85.4l.6 1-.5 .1zM167.3 86.5l.7 .9-.2-1zM167.3 86.5l.7 .9-.5 .1zM167.5 87.5l.8 .8-.3-.9zM167.5 87.5l.8 .8-.4 .2zM167.9 88.5l.9 .7-.5-.9zM167.9 88.5l.9 .7-.5 .2zM168.3 89.4l1.1 .6-.6-.8zM168.3 89.4l1.1 .6-.4 .3zM169 90.3l1 .3-.6-.6zM169 90.3l1 .3-.3 .4zM170 90.6l-.3 .4 1.1 .2zM169.7 91l1.1 .2-.3 .4zM170.8 91.2l-.3 .4 1.2 .1zM170.5 91.6l1.2 .1-.2 .4zM171.7 91.7l-.2 .4 1.1-.1zM171.5 92.1l1.1-.1-.1 .5zM172.6 92l-.1 .5 1.1-.3zM172.5 92.5l1.1-.3-.1 .5zM173.6 92.2l-.1 .5 1.1-.4zM173.5 92.7l1.1-.4-.1 .5z"/>
<path d="M40.6 92.3v.6l1-.6zM40.6 92.9l1-.6 .1 .6zM41.6 92.3l.1 .6 .9-.7zM41.7 92.9l.9-.7 .2 .5zM42.6 92.2l.2 .5 .9-.8zM42.8 92.7l.9-.8 .1 .5zM43.7 91.9l.1 .5 .8-.9zM44.6 91.5l.2 .4-1 .5zM44.6 91.5l.2 .4 .6-1zM45.4 90.9l.4 .4-1 .6zM45.4 90.9l.4 .4 .5-1.2zM46.3 90.1l.2 .6-.7 .6zM46.9 89.5l-.6 .6 .2 .6zM46.9 89.5l.5 .3-.9 .9zM47.4 88.6l-.5 .9 .5 .3zM47.4 88.6l.5 .1-.5 1.1zM47.9 87.6l-.5 1 .5 .1zM47.9 87.6l.5 .2-.5 .9z"/>
<path d="M39.9 92.6l.9-.1-.1-.5zM39.6 92.2l1.1-.2-.8 .6zM39.6 92.2l-.8 .7 1.1-.3zM38.7 92.5l.9-.3-.8 .7zM38.7 92.5l-.7 .9 .8-.5zM37.7 92.9l1-.4-.7 .9zM37.7 92.9l-.5 1.1 .8-.6zM36.9 93.5l.8-.6-.5 1.1zM36.9 93.5l-.5 1 .8-.5zM36.1 94.2l.8-.7-.5 1zM36.1 94.2l-.3 1.1 .6-.8zM36.1 94.2l-.3 1.1-.4-.3z"/>
<path d="M72.1 119.2l-.6 1.6 1-1.3zM72.1 119.2l-.6 1.6-.4-.3zM71.1 120.5l-.6 1.5 1-1.2zM71.1 120.5l-.6 1.5-.4-.3zM70.1 121.7l-.7 1.5 1.1-1.2zM70.1 121.7l-.7 1.5-.4-.4zM69 122.8l-.9 1.4 1.3-1zM67.8 123.8l1.2-1-.9 1.4zM67.8 123.8l-1.1 1.3 1.4-.9zM66.5 124.6l1.3-.8-1.1 1.3zM66.5 124.6l-1.2 1.2 1.4-.7zM65.1 125.4l1.4-.8-1.2 1.2zM63.9 126.5l1.4-.7-.2-.4zM63.7 126l1.4-.6-1.2 1.1zM62.3 127l1.6-.5-.2-.5zM62.2 126.5l1.5-.5-1.4 1zM60.7 127.3l1.6-.3-.1-.5zM60.6 126.8l1.6-.3-1.5 .8zM59.2 127.6l1.5-.3-.1-.5zM59.1 127.1l1.5-.3-1.4 .8zM57.6 127.6h1.6l-.1-.5zM57.6 127.1h1.5l-1.5 .5zM56 127.6h1.6v-.5zM56 127.1h1.6l-1.6 .5zM54.3 127.3l1.7 .3v-.5zM54.4 126.8l1.6 .3-1.7 .2zM52.8 127l1.5 .3 .1-.5zM52.9 126.5l1.5 .3-1.6 .2zM51.3 126.5l1.5 .5 .1-.5zM51.5 126l1.4 .5h-1.6zM49.8 125.8l1.5 .7 .2-.5zM50 125.4l1.5 .6-1.7-.2zM48.4 125.1l1.4 .7 .2-.4zM48.6 124.6l1.4 .8-1.6-.3zM47 124.2l1.4 .9 .2-.5zM47.3 123.8l1.3 .8-1.6-.4zM45.8 123.2l1.2 1 .3-.4zM46.1 122.8l1.2 1-1.5-.6zM44.6 122l1.2 1.2 .3-.4zM44.6 122l.4-.3 1.1 1.1zM43.6 120.8l1 1.2 .4-.3zM43.6 120.8l.4-.3 1 1.2zM42.6 119.5l1 1.3 .4-.3zM42.6 119.5l.4-.3 1 1.3z"/>
<path d="M98.2 118.2l1.2 1.4 .4-.4zM98.2 118.2l.5-.2 1.1 1.2zM96.9 117l1.3 1.2 .5-.2zM96.9 117l.5-.2 1.3 1.2zM95.8 116.2l1.1 .8 .5-.2zM95.8 115.5l1.6 1.3-1.6-.6zM94 115.1l1.8 1.1v-.7zM94 115.1l.6-.3 1.2 .7zM92.6 114.4l1.4 .7 .6-.3zM92.8 113.9l1.8 .9-2-.4zM91 113.8l1.6 .6 .2-.5zM91.2 113.3l1.6 .6-1.8-.1zM89.4 113.4l1.6 .4 .2-.5zM89.5 112.9l1.7 .4-1.8 .1z"/>
<path d="M99.3 119.5l1 .9-.4-1.1zM99.3 119.5l1 .9-.5 .1zM99.8 120.5l1 .7-.5-.8zM99.8 120.5l1 .7-.4 .3zM100.4 121.5l1.1 .5-.7-.8zM100.4 121.5l1.1 .5-.4 .4zM101.1 122.4l1.1 .4-.7-.8zM101.1 122.4l1.1 .4-.3 .4zM102.2 122.8l-.3 .4 1.1 .2zM101.9 123.2l1.1 .2-.2 .4zM103 123.4l-.2 .4 1.2 .1zM102.8 123.8l1.2 .1-.3 .5zM104 123.9l-.3 .5 1.3-.1zM103.7 124.4l1.3-.1-.2 .5zM105 124.3l-.2 .5 1.2-.2zM104.8 124.8l1.2-.2-.1 .5zM106 124.6l-.1 .5 1.1-.3zM105.9 125.1l1.1-.3v.4zM107 124.8v.4l1.2-.4zM107 125.2l1.2-.4-.2 .4zM108.2 124.8l-.2 .4 1.2-.6zM108 125.2l1.2-.6v.5z"/>
<path d="M143.1 119.6l1.3 1-.9-1.3zM143.1 119.6l1.3 1-.4 .3zM144 120.9l1.5 .9-1.1-1.2zM144 120.9l1.5 .9-.3 .3zM145.5 121.8l-.3 .3 1.6 .8zM145.2 122.1l1.6 .8-.4 .3zM146.8 122.9l-.4 .3 1.7 .6zM146.4 123.2l1.7 .6-.3 .5zM148.1 123.8l-.3 .5 1.6 .4zM147.8 124.3l1.6 .4-.2 .5zM149.4 124.7l-.2 .5 1.7 .2zM149.2 125.2l1.7 .2-.2 .5zM150.9 125.4l-.2 .5 1.7 .1zM150.7 125.9l1.7 .1-.2 .5zM152.4 126l-.2 .5h1.8zM152.2 126.5h1.8l-.1 .4zM154 126.5l-.1 .4 1.7-.1zM153.9 126.9l1.7-.1-.1 .4zM155.6 126.8l-.1 .4 1.7-.3zM155.5 127.2l1.7-.3v.5zM157.2 126.9v.5l1.6-.5zM157.2 127.4l1.6-.5 .1 .5zM158.8 126.9l.1 .5 1.5-.6zM158.9 127.4l1.5-.6 .1 .4zM160.4 126.8l.1 .4 1.5-.7zM160.5 127.2l1.5-.7 .2 .4zM162 126.5l.2 .4 1.4-.9zM162.2 126.9l1.4-.9 .1 .5zM163.6 126l.1 .5 1.4-1.1zM163.7 126.5l1.4-1.1 .2 .5zM165.1 125.4l.2 .5 1.3-1.2zM165.3 125.9l1.3-1.2 .2 .5zM166.6 124.7l.2 .5 1.2-1.4zM168 123.8l.2 .5-1.4 .9zM168 123.8l.2 .5 1-1.4zM169.2 122.9l.4 .3-1.4 1.1zM169.2 122.9l.4 .3 .9-1.4zM170.5 121.8l.3 .3-1.2 1.1zM171.6 120.6l-1.1 1.2 .3 .3zM171.6 120.6l.3 .3-1.1 1.2zM172.5 119.3l-.9 1.3 .3 .3zM172.5 119.3l.5 .3-1.1 1.3z"/>
<path d="M174.5 106.5l.1 .4 .9-.5zM174.6 106.9l.9-.5 .1 .5zM175.5 106.4l.1 .5 .9-.7zM175.6 106.9l.9-.7v.5zM176.5 106.2v.5l.7-.8zM177.2 105.9l.5 .4-1.2 .4zM177.2 105.9l.5 .4 .6-1zM178.3 105.3l.1 .5-.7 .5zM178.3 105.3l.1 .5 .6-1zM179 104.8l.3 .4-.9 .6zM179 104.8l.3 .4 .3-1zM179.6 104.2l.5 .2-.8 .8zM180.2 103.3l-.6 .9 .5 .2zM180.2 103.3l.5 .3-.6 .8zM180.7 102.5l-.5 .8 .5 .3zM180.7 102.5l.4 .2-.4 .9zM181 101.6l-.3 .9 .4 .2zM181 101.6l.5 .1-.4 1zM181.2 100.7l-.2 .9 .5 .1zM181.2 100.7h.5l-.2 1zM181.3 99.6l-.1 1.1h.5zM181.3 99.6l.5 .1-.1 1zM181.2 98.7l.1 .9 .5 .1zM181.2 98.7l.5-.1 .1 1.1zM181 97.7l.2 1 .5-.1zM181 97.7l.5-.1 .2 1zM180.7 97l.3 .7 .5-.1zM181.1 96.5l.4 1.1-.8-.6zM180.2 95.9l.5 1.1 .4-.5zM180.2 95.9h.5l.4 .6zM179.6 95.2l.6 .7h.5zM179.6 95.2l.4-.3 .7 1z"/>
<path d="M173.5 107.4l1.1-.1-.1-.5zM173.6 106.9l.9-.1-1 .6zM172.7 107.6l.8-.2 .1-.5zM172.4 107.2l1.2-.3-.9 .7zM172.4 107.2l-.7 .8 1-.4zM171.5 107.5l.9-.3-.7 .8zM171.5 107.5l-.6 1 .8-.5zM170.7 108.1l.8-.6-.6 1zM170.7 108.1l-.5 1 .7-.6zM169.8 108.8l.9-.7-.5 1zM169.8 108.8l-.2 1.1 .6-.8zM169.8 108.8l-.2 1.1-.4-.3zM169.2 109.6l-.1 1.1 .5-.8zM169.2 109.6l-.1 1.1-.5-.2zM168.6 110.5l.1 1.1 .4-.9zM168.6 110.5l.1 1.1-.4-.2z"/>
<path d="M31.8 126.4l-.2 1.2h.5zM31.8 126.4l.5 .1-.2 1.1zM32.1 125.2l-.3 1.2 .5 .1zM32.1 125.2l.5 .1-.3 1.2zM32.5 124.1l-.4 1.1 .5 .1zM32.5 124.1l.5 .2-.4 1zM33.2 123l-.7 1.1 .5 .2zM33.2 123l.4 .2-.6 1.1zM33.9 122l-.7 1 .4 .2zM33.9 122l.4 .3-.7 .9zM33.9 122l.4 .3 .5-1.2zM34.8 121.1l.3 .4-.8 .8zM34.8 121.1l.3 .4 .7-1.1zM35.8 120.4l.3 .4-1 .7zM35.8 120.4l.3 .4 .8-1zM36.9 119.8l.2 .4-1 .6zM36.9 119.8l.2 .4 .9-.9zM37.1 120.2l.9-.9 .2 .5zM38 119.3l.2 .5 1-.7zM38.2 119.8l1-.7 .1 .5zM39.2 119.1l.1 .5 1.2-.7zM39.3 119.6l1.2-.7v.5zM40.5 118.9v.5l1.2-.5zM40.5 119.4l1.2-.5-.1 .5zM41.7 118.9l-.1 .5 1.2-.3zM41.6 119.4l1.2-.3 .1 .5zM42.8 119.1l.1 .5 .7-.9zM43.6 118.7l.3 .4-1 .5zM43.6 118.7l.3 .4 .5-1zM44.4 118.1l.3 .4-.8 .6zM44.4 118.1l.3 .4 .4-1.1zM45.1 117.4l.4 .3-.8 .8zM45.7 116.6l-.6 .8 .4 .3zM45.7 116.6l.4 .3-.6 .8zM46.1 115.8l-.4 .8 .4 .3zM46.1 115.8l.5 .2-.5 .9zM46.5 114.9l-.4 .9 .5 .2zM46.5 114.9l.4 .1-.3 1zM46.7 114l-.2 .9 .4 .1zM46.7 114h.5l-.3 1zM46.7 113v1h.5zM46.7 113h.5v1zM46.6 112l.1 1h.5zM46.6 112l.5-.1 .1 1.1zM46.4 111.1l.2 .9 .5-.1zM46.4 111.1l.5-.2 .2 1zM46 110.2l.4 .9 .5-.2zM46 110.2l.5-.2 .4 .9zM45.6 109.3l.4 .9 .5-.2zM45.6 109.3l.4-.3 .5 1zM45 108.6l.6 .7 .4-.3zM45 108.6l.4-.3 .6 .7zM44.3 107.9l.7 .7 .4-.3zM44.6 107.5l.8 .8-1.1-.4zM43.5 107.4l.8 .5 .3-.4zM43.7 106.9l.9 .6-1.1-.1zM42.6 106.9l.9 .5 .2-.5zM42.8 106.5l.9 .4h-1.1zM41.7 106.6l.9 .3 .2-.4zM41.8 106.1l1 .4-1.1 .1zM40.7 106.5l1 .1 .1-.5zM40.8 106l1 .1-1.1 .4zM39.7 106.4l1 .1 .1-.5zM39.7 105.9l1.1 .1-1.1 .4z"/>
<path d="M141.4 119.3l1.3 1.3 .4-.4zM141.4 119.3l.4-.3 1.3 1.2zM140.1 118.2l1.3 1.1 .4-.3zM140.4 117.8l1.4 1.2-1.7-.8zM138.5 117.2l1.6 1 .3-.4zM138.5 117.2l.5-.4 1.4 1zM137 116.3l1.5 .9 .5-.4zM137.3 115.9l1.7 .9-2-.5zM135.3 115.6l1.7 .7 .3-.4zM135.6 115.2l1.7 .7-2-.3zM133.7 115l1.6 .6 .3-.4zM133.8 114.5l1.8 .7-1.9-.2zM131.9 114.7l1.8 .3 .1-.5zM132 114.1l1.8 .4-1.9 .2zM130.2 114.4l1.7 .3 .1-.6zM130.1 113.9l1.9 .2-1.8 .3zM128.2 114.3l2 .1-.1-.5zM128.5 113.8l1.6 .1-1.9 .4zM126.5 114.4l1.7-.1 .3-.5zM126.5 114l2-.2-2 .6z"/>
<path d="M186.3 126.5l-.6 1 .5 .2zM186.3 126.5l.4 .2-.5 1zM186.5 125.4l-.2 1.1 .4 .2zM186.5 125.4l.5 .1-.3 1.2zM186.7 124.3l-.2 1.1 .5 .1zM186.7 124.3h.5l-.2 1.2zM186.7 123.2v1.1h.5zM186.7 123.2h.5v1.1zM186.5 122.1l.2 1.1h.5zM186.5 122.1l.5-.2 .2 1.3zM186.2 121l.3 1.1 .5-.2zM186.2 121l.5-.2 .3 1.1zM185.7 119.9l.5 1.1 .5-.2zM185.7 119.9l.4-.2 .6 1.1zM185.1 119.1l.6 .8 .4-.2zM185.1 119.1l.3-.4 .7 1zM184.3 118.2l.8 .9 .3-.4zM184.3 118.2l.4-.3 .7 .8zM183.5 117.5l.8 .7 .4-.3zM183.8 117.1l.9 .8-1.2-.4zM182.5 116.9l1 .6 .3-.4zM182.7 116.5l1.1 .6-1.3-.2zM181.4 116.5l1.1 .4 .2-.4zM181.6 116l1.1 .5h-1.3zM180.4 116.2l1 .3 .2-.5zM180.5 115.7l1.1 .3-1.2 .2zM179.2 116.1l1.2 .1 .1-.5zM179.3 115.6l1.2 .1-1.3 .4zM178.1 116.1h1.1l.1-.5zM178 115.7l1.3-.1-1.2 .5zM177 116.3l1.1-.2-.1-.4zM176.9 115.9l1.1-.2-1 .6zM175.9 116.7l1.1-.4-.1-.4zM175.8 116.3l1.1-.4-1 .8zM175.8 116.3l-.9 .9 1-.5zM174.7 116.8l1.1-.5-.9 .9zM174.7 116.8l-.7 1.1 .9-.7zM173.7 117.5l1-.7-.7 1.1zM173.7 117.5l-.4 1.2 .7-.8zM172.9 118.3l.8-.8-.4 1.2zM172.9 118.3l-.4 1.3 .8-.9zM172.9 118.3l-.4 1.3-.3-.3z"/>
</g>
<path d="M42.5 77.8a7.4 7.4 0 0 1 5.6 9.9M52.9 72.7a22.5 22.5 0 0 0-10.1 5.1 7.6 7.6 0 0 1-8.2 5 7.6 7.6 0 0 1-6.5-7.2M99.5 78.8a16.5 16.5 0 0 1-6.1 5.5M35.6 95.2a7.3 7.3 0 0 0 4.1 11.4M174.5 92.6a7 7 0 0 1 5.4 2.5M89.4 113.1a17.3 17.3 0 0 0-17.1 6.3M115.6 119.5a8.6 8.6 0 0 1-6.4 5.4M126.5 114.2a19.1 19.1 0 0 0-11.3 5.2M168.5 111.5a6.3 6.3 0 0 0 4.2 7.9" fill="none" stroke="#000" stroke-width=".21"/>
<!-- layer: PDF_c -->
<path d="M30.8 69.2v.2M185.9 68.7h.2M31.5 128.5h.2M187.5 128.4v.1" fill="none" stroke="#aca55d" stroke-width=".21"/>
<g font-size="8.5">
<text x="230.8" y="78.4">Legend</text>
<text x="47.2" y="140.7">LIGHTNING PROTECTION</text>
</g>
<g font-size="2.8">
<text x="253.1" y="90.3">Lightening Arrester</text>
<text x="253.6" y="105.2">Grounding with Electrode</text>
<text x="23.7" y="151.9">Project Title</text>
<text x="59.7" y="151.5">Project Name</text>
<text x="86.7" y="151.7">Project Address</text>
<text x="112.4" y="155.1">ID</text>
<text x="112.6" y="151.7">Group Member's Name and</text>
<text x="150.4" y="151.7">Date</text>
<text x="182.6" y="152.2">Shtet No.</text>
<text x="150.6" y="169.3">Scale:</text>
<text x="165" y="169.3">INCH</text>
</g>
<g font-size="2.4">
<text x="17.3" y="161.1">Lightning Protection Layout</text>
<text x="55.7" y="161.1">Residential Building</text>
<text x="80.6" y="161.1">Mirpur -2</text>
<text x="112.4" y="159.2">Md Asib Hossain</text>
<text x="149.3" y="161.1">10 August 2021</text>
<text x="186.9" y="161.1">09</text>
<text x="112.4" y="167.7">ID: 17181108010 (22)</text>
<text x="112.4" y="164.9">Resayet Ahmed</text>
<text x="112.5" y="162.1">ID: 17181108006 (22)</text>
<text x="112.4" y="173.4">ID: 17181108012 (22)</text>
<text x="112.5" y="170.6">Sujon Saha</text>
<text x="112.4" y="179.1">ID:17181108028 (22)</text>
<text x="112.4" y="176.2">Uzzal Chakma</text>
</g>
<g font-size="1.4" fill="#ff00bf">
<text x="68.7" y="70.4">60'-8&quot;</text>
<text x="104.9" y="70.4">11'-4&quot;</text>
<text x="28.1" y="99.6">42'</text>
</g>
<text font-size="1.4" x="105.4" y="79.9">Stairs</text>
</svg>
